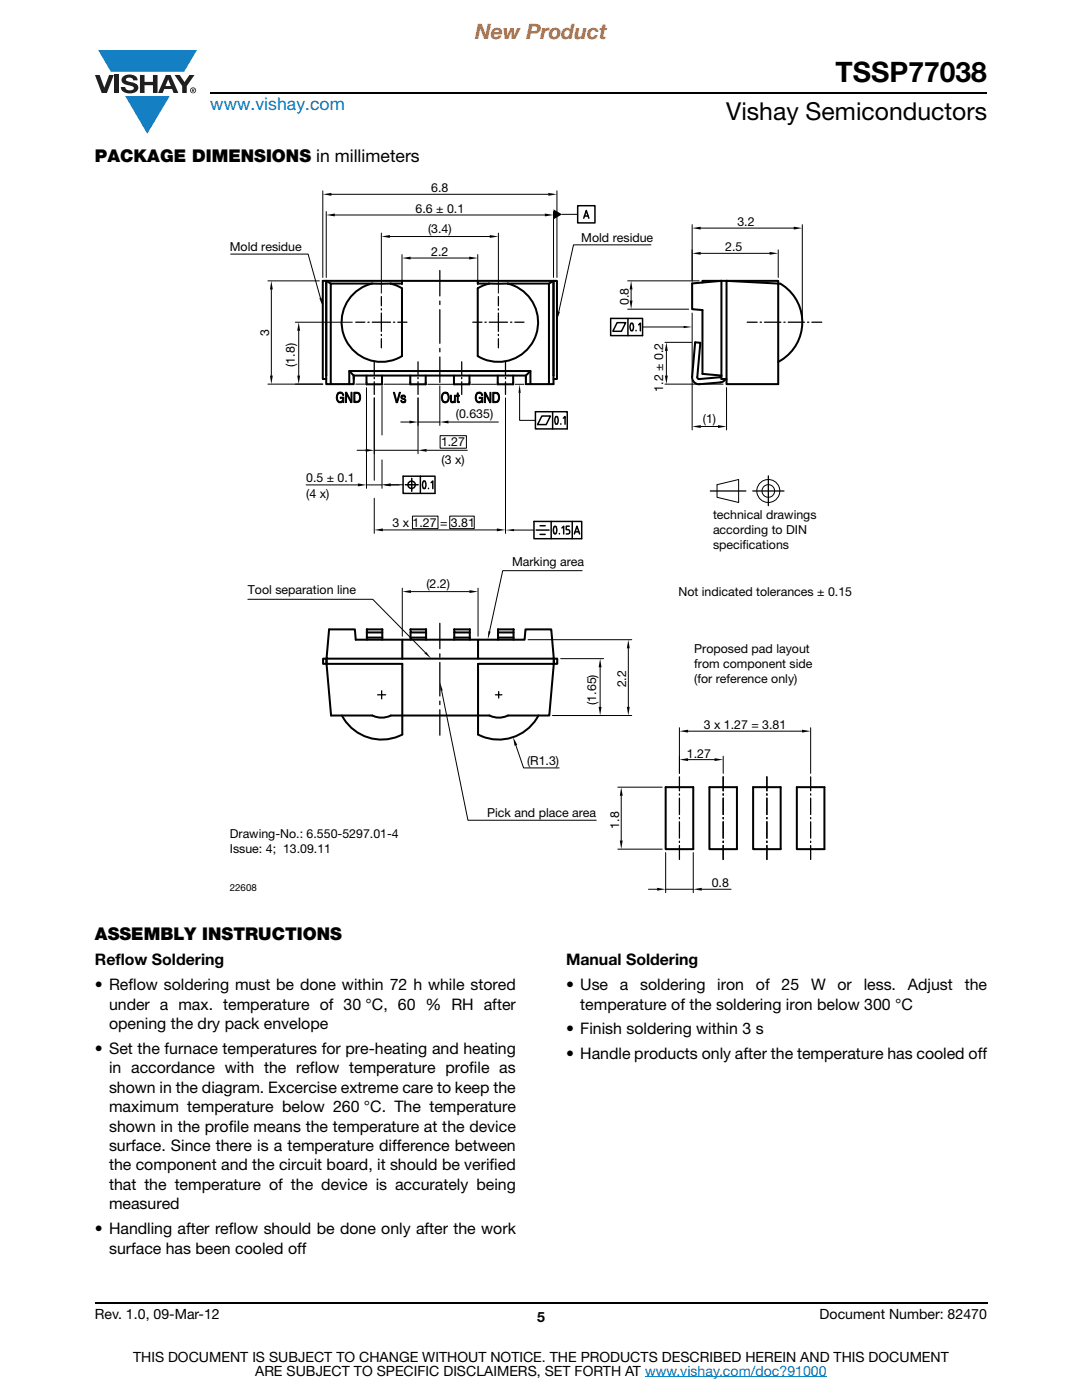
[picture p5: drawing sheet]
<svg xmlns="http://www.w3.org/2000/svg" width="216mm" height="279mm" viewBox="0 0 216 279" stroke-linecap="round" stroke-linejoin="round" font-family="sans-serif">
<g fill="#147fc3">
<path d="M19.6 10h19.7l-2.6 4.3h-1.1h-13.5z"/>
<path d="M25 19.2h8.9l-4.5 7.5z"/>
</g>
<g fill="#231f20">
<path d="M18.9 15h1l.9 2.5 1-2.5h.9l-1.4 3.6h-1z"/>
<path d="M22.9 15h.9v3.6h-.9z"/>
<path d="M24.6 15.3a2.1 2.1 0 0 1 2.8 .3l.1 .4h-.9a.79 .79 0 0 0-.7-.5 .79 .79 0 0 0-.8 .4l.3 .3 1 .2a1.08 1.08 0 0 1 1.2 1 1.08 1.08 0 0 1-1.1 1.2 1.73 1.73 0 0 1-2.4-1.2h.9a.96 .96 0 0 0 .8 .6 .96 .96 0 0 0 .9-.4 1.31 1.31 0 0 0-1.2-.6 1.03 1.03 0 0 1-1.1-.6 1.03 1.03 0 0 1 .2-1.1z"/>
<path d="M27.9 15h.9v1.3h1.7v-1.3h.9v3.6h-.9v-1.6h-1.7v1.6h-.9z"/>
<path d="M34.8 15h1.1l.9 1.4 1-1.4h1l-1.5 2.2v1.4h-.9v-1.4z"/>
<path d="M33.6 15.9l.5 1.3h-1.1zM33.1 15l-1.6 3.6h1l.3-.8h1.5l.3 .8h1l-1.6-3.6z"/>
<path d="M38.1 18a.46 .46 0 0 1 .9 0 .46 .46 0 0 1-.9 0zM37.9 18a.6 .6 0 0 0 1.2 0 .6 .6 0 0 0-1.2 0z"/>
<path d="M38.4 17.8h.2v.2h-.2zM38.3 17.7v.7h.1v-.3l.4 .3-.2-.3 .2-.2-.1-.2z"/>
</g>
<path d="M42 18.6h155M18.9 260h178.1" fill="none" stroke="#000" stroke-width=".36"/>
<path d="M128.7 274.8h36.3" fill="none" stroke="#007ec4" stroke-width=".2"/>
<path d="M45.9 36.3h124.1v141.9h-124.1z" fill="#fff"/>
<g fill="none" stroke="#000" stroke-width=".2">
<path d="M64.4 38.1v17.3M66.1 38.8h43.3M111.1 38.1v17.3M46 50.7h15.5l2.4 8.8M53.5 56.1h10.2M54.1 57.8v17.2M65.1 42.2v13.2M66.8 42.9h41.9M76.1 46.5v12M77.8 47.2h19.9M80.2 50.8v6M81.9 51.5h11.7"/>
<path d="M95.3 50.8v6M99.4 46.5v12M110.4 42.2v13.2M112.2 42.8h3.1M125.2 56.1h14.3M125.9 57.8v2.2M129.9 48.9h-15.5l-2.9 13.3M138.1 44.8v11.3M139.8 50.6h13.8M139.8 45.5h18.6M155.3 49.9v5.5M160.1 44.8v19.1"/>
<path d="M53.5 76.7h10.9M58.9 64.3h11.4M59.6 66v9M67.4 78.4l.5 .1a.89 .89 0 0 0-.6 1 .89 .89 0 0 0 1.1 .7l-.3 .1a.96 .96 0 0 1-.9-.4 .96 .96 0 0 1 0-1zM67.4 78.4a.7 .7 0 0 1 .8-.1 .7 .7 0 0 1 .4 .6h-.2l-.4-.4zM67.9 79.3h.7v1h-.1l-.1-.2h-.3l.3-.6h-.5zM68.9 78.3h.3l-.1 2h-.2zM69.2 78.3l.8 1.6v.4l-.9-1.6zM70 78.3h.2v2h-.2zM70.6 78.3h.7l.4 .2h-.9v1.6h.9l-.2 .2h-.9zM71 76.7h1.7M71.2 78.5h.5a1.46 1.46 0 0 1 0 1.6h-.9a.82 .82 0 0 0 .9-.6 .82 .82 0 0 0-.5-1z"/>
<path d="M73.1 77.4v20.1M74.7 79.4v16.5M76.2 77v9.8M76.6 76.7h5M78.5 78.3h.2l.5 1.8-.1 .3zM79.7 78.3h.2l-.6 2.1h-.2zM80 79.9h.2l.2 .3h.5l-.3 .2a.52 .52 0 0 1-.6-.5zM80.1 79h.4l-.2 .1-.1 .2a.82 .82 0 0 1 .7 .8l-.4 .1 .3-.1v-.2l-.4-.2a.41 .41 0 0 1-.4-.3 .41 .41 0 0 1 .1-.4zM80.1 79a.49 .49 0 0 1 .5-.1 .49 .49 0 0 1 .3 .4zM83.4 79.4v11.2M85.4 76.7h4.9M87.8 77v7.9"/>
<path d="M88.5 78.4l.4-.1 .5 .2a.93 .93 0 0 0-1 .3l-.1 .6a.67 .67 0 0 0 .5 .8h-.5a1.4 1.4 0 0 1 .2-1.8zM88.8 78.5h.6a1.3 1.3 0 0 1-.4 1.9l-.7-.2a.86 .86 0 0 0 1-.3 .96 .96 0 0 0-.5-1.4zM89.9 78.9h.2v1l.2 .3h-.4zM90.7 78.9h.2v1.5h-.2v-.3h-.2l.2-.3zM91.2 78.4h.2v.5h.3v.2h-.3v1h.3v.3l-.4-.1-.1-.1v-1.1h-.2v-.2h.2zM94.1 76.7h5M95.1 78.5h.5a.92 .92 0 0 0-.6 .8 .92 .92 0 0 0 .6 .9h.5l-.2 .2a.96 .96 0 0 1-1-.5 .96 .96 0 0 1 0-1zM95.1 78.5a.69 .69 0 0 1 .8-.2 .69 .69 0 0 1 .4 .6h-.2l-.3-.4zM95.6 79.3h.7v1.1h-.1l-.1-.3h-.2l.2-.6h-.5zM96.6 78.3h.3v2.1h-.3zM96.9 78.3l.9 1.7-.1 .4-.8-1.7zM97.8 78.3h.2v2.1h-.3z"/>
<path d="M98.3 78.3h.7l.4 .2h-.9v1.6l.9 .1-.2 .1-.9 .1zM98.9 78.5h.5a1.46 1.46 0 0 1 0 1.7l-.9-.1a.82 .82 0 0 0 .9-.6 .82 .82 0 0 0-.5-1zM100.9 79.4v27M102.8 76.7h1.8M103.7 78.4v5.5h3.1M125.2 61.7h12.2M128.2 65.3h8.2M132.7 68.3h5.3M132.7 76.7h11.6M133 70v5M138.1 62.5v12.7M138.1 75.9v9.9"/>
<path d="M145 77.3v8.5M61.1 96.8h10.3M67.9 80.2l.5-.1zM71.2 89.9h1.8M73.1 96.8h3.1M74.7 89.9h8.7M74.7 99.4v7M76.2 91.8v5.7M77.9 96.8h1.8M77.9 96.7h2.5M80 84.2h1.7M83.4 84.2h4.4"/>
<path d="M85.1 89.9h8.1M87.8 87h5.3v2.5h-5.3zM89.5 84.2h9.9M89.9 80.2l.8-.1a.42 .42 0 0 1-.8 .1zM95.6 80.2l.5-.1zM139.8 85.1h3.5M143.1 96.7l4.3-1v4.6l-4.3-1.1zM49.5 119.6h24.9l10.4 10.6M76.4 105.8h22.7M80.3 117.4v9.6M82 118.1h11.7M82.3 103h5.1v2.5h-5.1z"/>
<path d="M89.7 103h4.9v2.5h-4.9zM95.4 117.4v9.6M102.6 105.8h3.9M116.2 113.9h-15.9l-2.6 12.1M88.1 137.8l5.3 25.9h25.6M105.4 127.7h20.7M111.9 131.4h8.5M119.7 133.2v7.9M125.4 129.4v11.7M102.9 148.8l1.6 4.5h7.1M110.3 142.8h15.8M123.3 157.1h8.8"/>
<path d="M124 158.8v8.9M135.6 145.2v9.1M137.3 151.6h5.3M137.3 145.9h22.7M144.3 150.9v3.4M161.8 145.2v9.1M123.3 169.5h8.8M129.4 177.5h1.7M132.8 170.2v8M132.8 177.5h5.5M138.3 170.2v8M140 177.5h5.9"/>
<circle cx="153.3" cy="98" r="1.26"/>
<circle cx="153.3" cy="98" r="2.3"/>
</g>
<g fill="#000">
<path d="M64.4 38.8l1.7-.3v.6zM109.4 38.5l1.7 .3-1.7 .3zM54.1 56.1l.3 1.7h-.5zM63.7 59.5l.5-.1 .2 1.8zM65.1 42.9l1.7-.3v.6zM76.1 47.2l1.7-.3v.6zM80.2 51.5l1.7-.3v.6zM93.6 51.2l1.7 .3-1.7 .3zM97.7 46.9l1.7 .3-1.7 .3zM108.7 42.6l1.7 .3-1.7 .3zM110.4 41.8l1.8 1-1.8 1zM125.6 60h.6l-.3 1.7z"/>
<path d="M125.9 56.1l.3 1.7h-.6zM138.1 45.5l1.7-.3v.6zM138.1 50.6l1.7-.3v.5zM153.6 50.3l1.7 .3-1.7 .2zM158.4 45.2l1.7 .3-1.7 .3zM53.9 75h.5l-.3 1.7zM59.3 75h.6l-.3 1.7zM59.6 64.3l.3 1.7h-.6zM103.7 76.7l.2 1.7h-.4zM111.3 62.1l.4 .1-.6 1.7zM132.7 75h.5l-.2 1.7zM133 68.3l.2 1.7h-.5z"/>
<path d="M136.4 65l1.7 .3-1.7 .2zM71.4 96.5l1.7 .3-1.7 .3zM73 89.6l1.7 .3-1.7 .3zM76.2 96.8l1.7-.3v.6zM76.2 96.7l1.7-.2v.5zM81.7 83.9l1.7 .3-1.7 .3zM83.4 89.9l1.7-.3v.6zM87.8 84.2l1.7-.3v.6zM138.1 85.1l1.7-.3v.6zM143.3 84.8l1.7 .3-1.7 .3zM74.7 105.8l1.7-.3v.5zM80.3 118.1l1.7-.3v.5z"/>
<path d="M93.7 117.8l1.7 .3-1.7 .2zM99.1 105.5l1.8 .3-1.8 .2zM100.9 105.8l1.7-.2v.4zM84.7 130.4l.3-.3 1 1.3zM87.8 136.1l.5 1.7-.4 .1zM97.5 125.9l.4 .1-.6 1.7zM119.7 131.4l.3 1.8h-.5zM125.4 127.7l.3 1.7h-.6zM102.4 147.1l.8 1.6-.5 .1zM119.5 141.1h.5l-.3 1.7zM124 157.1l.3 1.7h-.6zM125.1 141.1h.6l-.3 1.7z"/>
<path d="M135.6 151.6l1.7-.3v.6zM135.6 145.9l1.7-.3v.6zM142.6 151.3l1.7 .3-1.7 .3zM160 145.6l1.8 .3-1.8 .3zM123.7 167.7h.6l-.3 1.8zM131.1 177.2l1.7 .3-1.7 .2zM138.3 177.5l1.7-.3v.5z"/>
<path d="M67.4 78.4l.5 .1a.89 .89 0 0 0-.6 1 .89 .89 0 0 0 1.1 .7l-.3 .1a.96 .96 0 0 1-.9-.4 .96 .96 0 0 1 0-1z" fill-rule="evenodd"/>
<path d="M67.4 78.4a.7 .7 0 0 1 .8-.1 .7 .7 0 0 1 .4 .6h-.2l-.4-.4z" fill-rule="evenodd"/>
<path d="M67.9 79.3h.7v1h-.1l-.1-.2h-.3l.3-.6h-.5z" fill-rule="evenodd"/>
<path d="M68.9 78.3h.3l-.1 2h-.2z" fill-rule="evenodd"/>
<path d="M69.2 78.3l.8 1.6v.4l-.9-1.6z" fill-rule="evenodd"/>
<path d="M70 78.3h.2v2h-.2z" fill-rule="evenodd"/>
<path d="M70.6 78.3h.7l.4 .2h-.9v1.6h.9l-.2 .2h-.9z" fill-rule="evenodd"/>
<path d="M71.2 78.5h.5a1.46 1.46 0 0 1 0 1.6h-.9a.82 .82 0 0 0 .9-.6 .82 .82 0 0 0-.5-1z" fill-rule="evenodd"/>
<path d="M78.5 78.3h.2l.5 1.8-.1 .3z" fill-rule="evenodd"/>
<path d="M79.7 78.3h.2l-.6 2.1h-.2z" fill-rule="evenodd"/>
<path d="M80.1 79h.4l-.2 .1-.1 .2a.82 .82 0 0 1 .7 .8l-.4 .1 .3-.1v-.2l-.4-.2a.41 .41 0 0 1-.4-.3 .41 .41 0 0 1 .1-.4z" fill-rule="evenodd"/>
<path d="M80 79.9h.2l.2 .3h.5l-.3 .2a.52 .52 0 0 1-.6-.5z" fill-rule="evenodd"/>
<path d="M80.1 79a.49 .49 0 0 1 .5-.1 .49 .49 0 0 1 .3 .4z" fill-rule="evenodd"/>
<path d="M88.5 78.4l.4-.1 .5 .2a.93 .93 0 0 0-1 .3l-.1 .6a.67 .67 0 0 0 .5 .8h-.5a1.4 1.4 0 0 1 .2-1.8z" fill-rule="evenodd"/>
<path d="M88.8 78.5h.6a1.3 1.3 0 0 1-.4 1.9l-.7-.2a.86 .86 0 0 0 1-.3 .96 .96 0 0 0-.5-1.4z" fill-rule="evenodd"/>
<path d="M89.9 78.9h.2v1l.2 .3h-.4z" fill-rule="evenodd"/>
<path d="M90.7 78.9h.2v1.5h-.2v-.3h-.2l.2-.3z" fill-rule="evenodd"/>
<path d="M91.2 78.4h.2v.5h.3v.2h-.3v1h.3v.3l-.4-.1-.1-.1v-1.1h-.2v-.2h.2z" fill-rule="evenodd"/>
<path d="M95.1 78.5h.5a.92 .92 0 0 0-.6 .8 .92 .92 0 0 0 .6 .9h.5l-.2 .2a.96 .96 0 0 1-1-.5 .96 .96 0 0 1 0-1z" fill-rule="evenodd"/>
<path d="M95.1 78.5a.69 .69 0 0 1 .8-.2 .69 .69 0 0 1 .4 .6h-.2l-.3-.4z" fill-rule="evenodd"/>
<path d="M95.6 79.3h.7v1.1h-.1l-.1-.3h-.2l.2-.6h-.5z" fill-rule="evenodd"/>
<path d="M96.6 78.3h.3v2.1h-.3z" fill-rule="evenodd"/>
<path d="M96.9 78.3l.9 1.7-.1 .4-.8-1.7z" fill-rule="evenodd"/>
<path d="M97.8 78.3h.2v2.1h-.3z" fill-rule="evenodd"/>
<path d="M98.3 78.3h.7l.4 .2h-.9v1.6l.9 .1-.2 .1-.9 .1z" fill-rule="evenodd"/>
<path d="M98.9 78.5h.5a1.46 1.46 0 0 1 0 1.7l-.9-.1a.82 .82 0 0 0 .9-.6 .82 .82 0 0 0-.5-1z" fill-rule="evenodd"/>
<path d="M67.9 80.2l.5-.1z" fill-rule="evenodd"/>
<path d="M89.9 80.2l.8-.1a.42 .42 0 0 1-.8 .1z" fill-rule="evenodd"/>
<path d="M95.6 80.2l.5-.1z" fill-rule="evenodd"/>
</g>
<g fill="none" stroke="#000" stroke-width=".25">
<path d="M76.1 59.2v1.8M87.8 54v5.1M99.4 59.2v1.8M71 64.3h1.8M73.4 64.3h.3M74.3 64.3h3.6M74.7 72.2v2.5M74.7 75.3v.3M74.7 76.2v2.5M76.1 61.6v.3M76.1 62.5v3.6M76.1 66.7v.3"/>
<path d="M76.1 67.6v1.8M78.5 64.3h.3M79.4 64.3h1.8M83.4 72.2v2.5M83.4 75.3v.3M83.4 76.2v2.5M87.8 60.1v.7M87.8 61.8v6.7M87.8 69.5v.7M87.8 71.3v5M92.1 72.2v2.5M92.1 75.3v.3"/>
<path d="M92.1 76.2v2.5M94.3 64.3h1.9M96.8 64.3h.2M97.6 64.3h3.7M99.4 61.6v.3M99.4 62.5v3.6M99.4 66.7v.3M99.4 67.6v1.8M100.9 72.2v2.5M100.9 75.3v.3M100.9 76.2v2.5M101.9 64.3h.2"/>
<path d="M102.7 64.3h1.9M149.1 64.3h2M151.7 64.3h.2M152.5 64.3h3.3M156.4 64.3h.3M157.3 64.3h3.2M161.1 64.3h.3M162 64.3h2M141.7 98h7.1M150.2 98h6.2M153.3 95v5.9M75.3 138.7h.9v.8"/>
<path d="M76.2 137.9v.8h.8M87.8 124.4v5.1M87.8 130.5v.7M87.8 132.2v6.7M87.8 139.9v.7M98.9 138.7h.6v.6M99.5 138v.7h.6M87.8 141.7v5M135.6 155v2.8M135.6 158.4v.3M135.6 159.3v3.3M144.3 155v2.8"/>
<path d="M144.3 158.4v.3M144.3 159.3v3.3M153 155v2.8M153 158.4v.3M153 159.3v3.3M161.8 155v2.8M161.8 158.4v.3M161.8 159.3v3.3M135.6 163.2v.2M135.6 164v3.3M135.6 167.9v.2M135.6 168.7v2.8"/>
<path d="M144.3 163.2v.2M144.3 164v3.3M144.3 167.9v.2M144.3 168.7v2.8M153 163.2v.2M153 164v3.3M153 167.9v.2M153 168.7v2.8M161.8 163.2v.2M161.8 164v3.3M161.8 167.9v.2M161.8 168.7v2.8"/>
</g>
<g fill="none" stroke="#000" stroke-width=".4">
<path d="M65.1 56.1l.9 .5M74.2 56.6h-8.2v20.1h3.7M74.2 56.6h3.7M77.9 56.6l2.3 .9v13.6a7.9 7.9 0 0 1-11.4-3.8 7.9 7.9 0 0 1 5.4-10.7M80.2 56.1h15.1M80.2 56.1v.5h-2.3M80.2 56.1h-15.1v18.9M95.3 56.1v.5h2.3M95.3 56.1h15.1l-.9 .5h-8.2M97.6 56.6h3.7M101.3 56.6a7.9 7.9 0 0 1 5.5 10.7 7.9 7.9 0 0 1-11.5 3.8v-13.6l2.3-.9M109.5 56.6v20.1h-3.7v-2.7h-36.1v2.7"/>
<path d="M143.9 56.1h-3.7v.3M143.9 56.1l-5.8 .5v5.1l2.1 .2v12.7l3.8 .4-.1 .1-.3 .2-4.1 .4-.3-.1-.1-.3 .6-6.9-1-.1-.6 6.9a1.37 1.37 0 0 0 1.5 1.5l4.1-.4 .5-.1 .6-.6M144 56.1v19.5h1v-19.5M144 56.1h1M145 56.1h10.3v.5M145 56.1l10.3 .5M155.3 56.6h.4a8.9 8.9 0 0 1-.4 15.6M155.3 56.6v20.1h-10.3v-1.1M65.1 75v1.7h.9M65.1 75v-18.9h-.7v19.5h.7M69.7 74l.9 1v1.7h-.9M70.6 75.6v-.6h34.3v.6"/>
<path d="M76.2 75v1.7h-3.1v-1.7M81.9 75v1.7h3v-1.7M93.7 75v1.7h-3.1v-1.7M102.4 75v1.7h-3.1v-1.7M105.8 74l-.9 1v1.7h.9M110.4 75.6h.7v-19.5h-.7v20.6h-.9M64.5 131.4h.7v1.1h-.7zM65.2 131.4v1.1M73.2 126.2v1h3.1M73.2 125.6h.1M73.2 127.2v.5M73.2 125.6h3.1v2.1"/>
<path d="M73.2 125.6v.6h3.1M80.3 131.4h15.1M80.3 127.7v3.7M81.9 125.6v.6h3.1M81.9 125.6h.1M81.9 126.2v1M81.9 125.6h3.1v.6M85 126.2v1h-3.1v.5M85 127.2v.5M90.6 127.2h3.1M90.6 125.6h.1M90.6 126.2v1.5"/>
<path d="M90.6 125.6h3.1v2.1M90.6 125.6v.6h3.1M95.4 127.7h-24.4l-.2-2.1h-5.1l-.5 5.8h15.1M95.4 132.5h15.1l-.9 10.3h-8.2a4.2 4.2 0 0 1-3.7 0h-2.3zM95.4 127.7h9.3l.2-2.1h5.1l.5 5.8h-15.1zM99.4 125.6h.1M99.4 125.6h3.1v2.1M99.4 126.2v1h3.1M99.4 127.2v.5M99.4 125.6v.6h3.1M110.5 131.4h.7v1.1h-.7zM110.5 131.4v1.1"/>
<path d="M68.2 142.8a9 9 0 0 0 12.1 3.8v-14.1h-15.1l.9 10.3h8.2a4.2 4.2 0 0 0 3.7 0h17.4v3.8a9 9 0 0 0 12-3.8M132.8 157.1h5.5v12.4h-5.5zM141.6 157.1h5.4v12.4h-5.4zM150.3 157.1h5.5v12.4h-5.5zM159 157.1h5.5v12.4h-5.5z"/>
</g>
<g fill="none" stroke="#000" stroke-width=".3">
<path d="M115.3 41.1h3.4v3.4h-3.4zM116.5 43.6l.5-1.6 .5 1.6M116.6 43.1h.8M121.8 63.5h6.4v3.5h-6.4zM123.1 64.4h1.8l-.9 1.7h-1.7zM125.3 63.5v3.5M125.9 64.6l.1-.1a.89 .89 0 0 1 .2 1.5 .9 .9 0 0 1-.3-1.4zM126.9 65.9v.1M127.4 64.8l.4-.3v1.5M80.4 95h6.4v3.5h-6.4zM80.9 96.7h2.5M82.2 95.5v2.5"/>
<path d="M83.9 95v3.5M84.5 96.1l.1-.1a.89 .89 0 0 1 .1 1.5 .9 .9 0 0 1-.2-1.4zM85.5 97.4v.1M86 96.3l.4-.3v1.5M106.8 82.2h6.4v3.4h-6.4zM108.1 83h1.7l-.8 1.7h-1.7zM110.3 82.2v3.4M110.9 83.2v-.1a.9 .9 0 0 1 .2 1.5 .88 .88 0 0 1-.2-1.4zM111.9 84.6v.1M112.4 83.5l.4-.4v1.6M106.5 104.1h9.6v3.4h-9.6zM107 105.8h2.6"/>
<path d="M107.8 104.9h1M107.8 106.6h1M110 104.1v3.4M110.6 105.1l.1-.1a.88 .88 0 0 1 .2 1.5 .88 .88 0 0 1-.3-1.4zM111.6 106.5v.1M112.1 105.4l.4-.4v1.6M113.6 105h-.6v.7h.3a.44 .44 0 0 1 .4 .4 .44 .44 0 0 1-.4 .5h-.3M114.2 104.1v3.4M114.6 106.6l.5-1.6 .5 1.6M114.8 106.1h.7"/>
<circle cx="82.1" cy="96.8" r=".74"/>
</g>
<text font-size="5.6" x="166.7" y="16.4">TSSP77038</text>
<text font-size="4.9" x="144.9" y="24">Vishay Semiconductors</text>
<text font-size="4.2" fill="#f06b12" x="94.8" y="7.8">New Product</text>
<text font-size="3.5" fill="#007ec4" x="42" y="21.9">www.vishay.com</text>
<g font-size="3.5">
<text x="18.9" y="32.3">PACKAGE DIMENSIONS in millimeters</text>
<text x="18.9" y="187.6">ASSEMBLY INSTRUCTIONS</text>
</g>
<g font-size="3.2">
<text x="18.9" y="192.7">Reflow Soldering</text>
<text x="18.9" y="197.6">• Reflow soldering must be done within 72 h while stored</text>
<text x="112.9" y="192.7">Manual Soldering</text>
<text x="112.9" y="197.6">• Use</text>
<text x="123.7" y="197.6">a</text>
<text x="127.8" y="197.6">soldering</text>
<text x="143.1" y="197.6">iron</text>
<text x="150.8" y="197.6">of</text>
<text x="155.9" y="197.6">25</text>
<text x="161.8" y="197.6">W</text>
<text x="167.1" y="197.6">or</text>
<text x="172.3" y="197.6">less.</text>
<text x="181.1" y="197.6">Adjust</text>
<text x="192.5" y="197.6">the</text>
<text x="21.8" y="201.5">under a max. temperature of 30 °C, 60 % RH after</text>
<text x="115.8" y="201.5">temperature of the soldering iron below 300 °C</text>
<text x="21.8" y="205.4">opening the dry pack envelope</text>
<text x="112.9" y="206.4">• Finish soldering within 3 s</text>
<text x="18.9" y="210.3">• Set the furnace temperatures for pre-heating and heating</text>
<text x="21.8" y="214.2">in accordance with the reflow temperature profile as</text>
<text x="112.9" y="211.4">• Handle products only after the temperature has cooled off</text>
<text x="21.8" y="218.1">shown in the diagram. Excercise extreme care to keep the</text>
<text x="21.8" y="222">maximum temperature below 260 °C. The temperature</text>
<text x="21.8" y="225.8">shown in the profile means the temperature at the device</text>
<text x="21.8" y="229.7">surface. Since there is a temperature difference between</text>
<text x="21.8" y="233.6">the component and the circuit board, it should be verified</text>
<text x="21.8" y="237.5">that the temperature of the device is accurately being</text>
<text x="21.8" y="241.4">measured</text>
<text x="18.9" y="246.3">• Handling after reflow should be done only after the work</text>
<text x="21.8" y="250.2">surface has been cooled off</text>
</g>
<g font-size="2.8">
<text x="18.9" y="263.3">Rev. 1.0, 09-Mar-12</text>
<text x="107.2" y="263.8">5</text>
<text x="163.6" y="263.3">Document Number: 82470</text>
<text x="26.5" y="271.7">THIS DOCUMENT IS SUBJECT TO CHANGE WITHOUT NOTICE. THE PRODUCTS DESCRIBED HEREIN AND THIS DOCUMENT</text>
<text x="50.9" y="274.6">ARE SUBJECT TO SPECIFIC DISCLAIMERS, SET FORTH AT www.vishay.com/doc?91000</text>
</g>
<g font-size="2.5">
<text x="86.1" y="38.4">6.8</text>
<text x="82.9" y="42.5">6.6 ± 0.1</text>
<text x="85.4" y="46.4">(3.4)</text>
<text x="147.1" y="45.1">3.2</text>
<text x="45.9" y="50.2">Mold residue</text>
<text x="86.1" y="51.1">2.2</text>
<text x="116" y="48.3">Mold residue</text>
<text x="144.7" y="50.1">2.5</text>
<text x="125.5" y="60.9" transform="rotate(-90 125.5 60.9)">0.8</text>
<text x="53.7" y="67.1" transform="rotate(-90 53.7 67.1)">3</text>
<text x="58.8" y="73.2" transform="rotate(-90 58.8 73.2)">(1.8)</text>
<text x="91" y="83.5">(0.635)</text>
<text x="132.3" y="78.2" transform="rotate(-90 132.3 78.2)">1.2 ± 0.2</text>
<text x="88" y="89">1.27</text>
<text x="140.3" y="84.3">(1)</text>
<text x="88.1" y="92.6">(3 x)</text>
<text x="61.1" y="99.4">(4 x)</text>
<text x="61.1" y="96.2">0.5 ± 0.1</text>
<text x="78.3" y="105.1">3 x 1.27 = 3.81</text>
<text x="142.3" y="103.6">technical drawings</text>
<text x="142.3" y="106.6">according to DIN</text>
<text x="102.2" y="112.9">Marking area</text>
<text x="142.3" y="109.6">specif</text>
<text x="148.2" y="109.6">ications</text>
<text x="49.5" y="118.6">Tool separation line</text>
<text x="85.1" y="117.3">(2.2)</text>
<text x="135.4" y="119">Not indicated tolerances ± 0.15</text>
<text x="138.5" y="130.3">Proposed pad layout</text>
<text x="125" y="137.2" transform="rotate(-90 125 137.2)">2.2</text>
<text x="138.5" y="133.3">from component side</text>
<text x="138.5" y="136.3">(for reference only)</text>
<text x="119" y="140.7" transform="rotate(-90 119 140.7)">(1.65)</text>
<text x="140.4" y="145.5">3 x 1.27 = 3.81</text>
<text x="105.2" y="152.7">(R1.3)</text>
<text x="137.1" y="151.2">1.27</text>
<text x="45.9" y="167.3">Drawing-No.: 6.550-5297.01-4</text>
<text x="97.2" y="163">Pick and place area</text>
<text x="123.5" y="165.4" transform="rotate(-90 123.5 165.4)">1.8</text>
<text x="45.9" y="170.2">I</text>
<text x="46.5" y="170.2">ssue: 4; 13.09.11</text>
<text x="142" y="177">0.8</text>
</g>
<text font-size="1.9" x="45.9" y="177.7">22608</text>
</svg>
